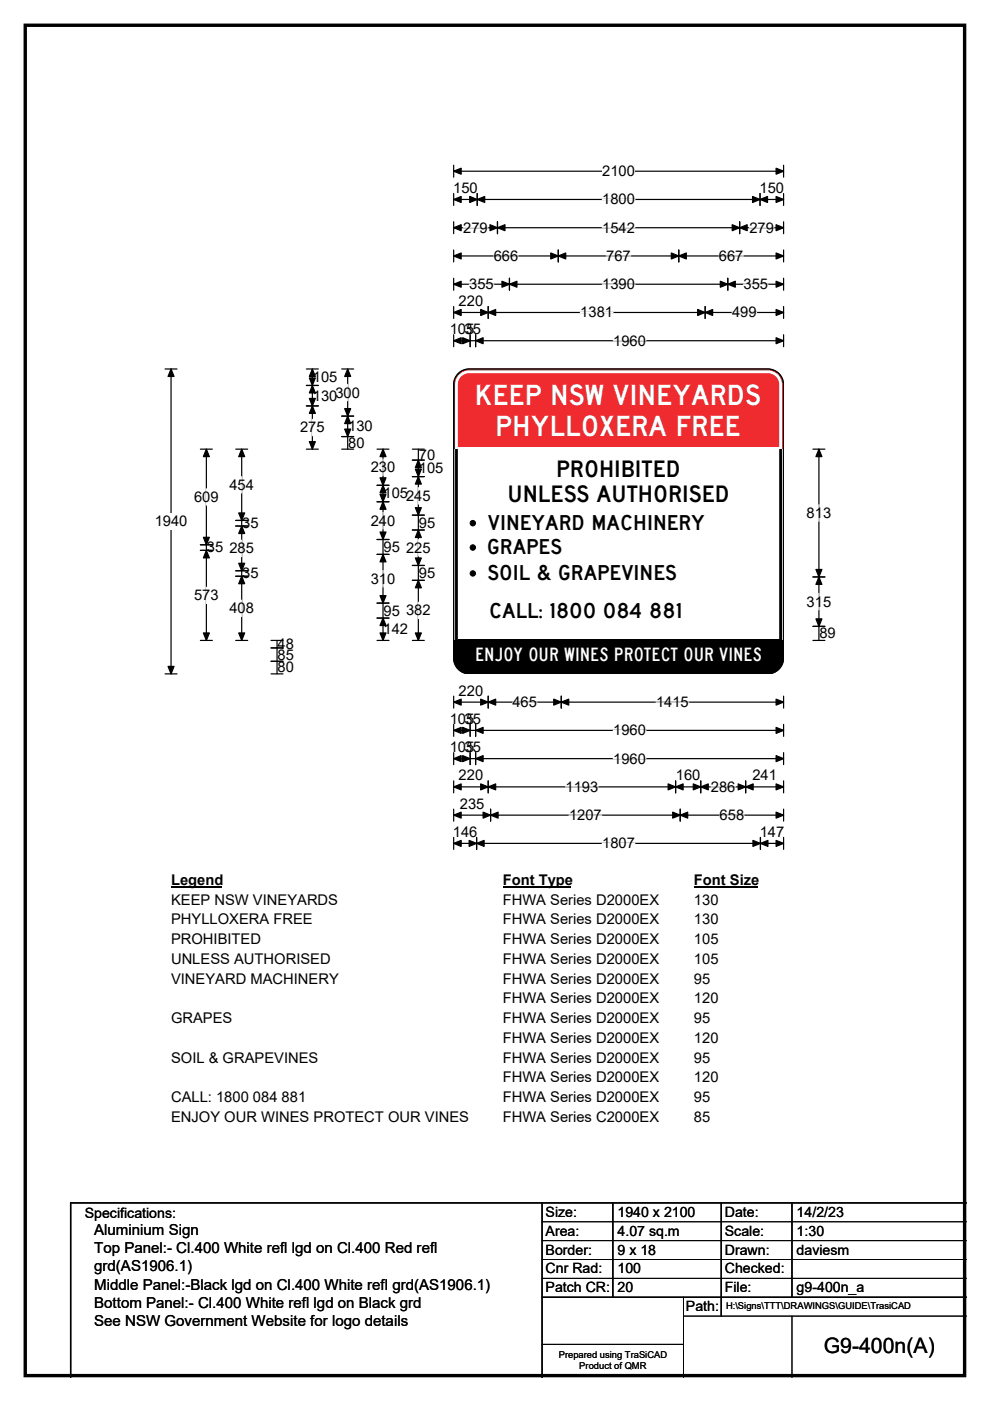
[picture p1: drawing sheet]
<svg xmlns="http://www.w3.org/2000/svg" width="210mm" height="297mm" viewBox="0 0 210 297" stroke-linecap="round" stroke-linejoin="round" font-family="sans-serif">
<path d="M5.4 5.4h199.2v286.3h-199.2z" fill="none" stroke="#000" stroke-width=".72"/>
<path d="M96.2 36.3h70M96.2 35v2.6M166.2 35v2.6" fill="none" stroke="#000" stroke-width=".25"/>
<path d="M96.2 36.3l1.6-.6v1.2zM164.6 35.7l1.6 .6-1.6 .6z" fill="#000" stroke="#000" stroke-width=".25"/>
<path d="M127.7 34.6h7v3.5h-7z" fill="#fff"/>
<g fill="none" stroke="#000" stroke-width=".25">
<path d="M96.2 42.3h70M96.2 41v2.6M96.2 47v2.6M96.2 53v2.5M96.2 59v2.5M96.2 48.3h70M96.2 54.3h70M101.2 41v2.6M105.5 47v2.6M108.1 59v2.5M118.4 53v2.5M144 53v2.5"/>
<path d="M154.4 59v2.5M156.9 47v2.6M161.2 41v2.6M166.2 41v2.6M166.2 47v2.6M166.2 53v2.5M166.2 59v2.5M35 78.2h2.5M36.3 78.2v64.7M96.2 65v2.5M96.2 71v2.5M96.2 60.3h70"/>
<path d="M96.2 66.3h70M96.2 72.2h70M99.7 71v2.5M100.9 71v2.5M103.5 65v2.5M149.6 65v2.5M166.2 65v2.5M166.2 71v2.5M35 142.9h2.5M96.2 147.6v2.5M96.2 153.6v2.5M96.2 159.6v2.5"/>
<path d="M96.2 148.9h70M96.2 154.9h70M99.7 153.6v2.5M99.7 159.6v2.5M100.9 153.6v2.5M100.9 159.6v2.5M103.5 147.6v2.5M119 147.6v2.5M166.2 147.6v2.5M166.2 153.6v2.5M166.2 159.6v2.5M96.2 165.6v2.5"/>
<path d="M96.2 171.6v2.5M96.2 177.5v2.6M96.2 160.8h70M96.2 166.8h70M96.2 172.8h70M96.2 178.8h70M101.1 177.5v2.6M103.5 165.6v2.5M104.1 171.6v2.5M143.3 165.6v2.5M144.3 171.6v2.5M148.6 165.6v2.5"/>
<path d="M158.2 165.6v2.5M161.3 177.5v2.6M166.2 165.6v2.5M166.2 171.6v2.5M166.2 177.5v2.6"/>
</g>
<g fill="#000" stroke="#000" stroke-width=".25">
<path d="M96.2 42.3l1.6-.6v1.2zM96.2 48.3l1.6-.7v1.3zM96.2 54.3l1.6-.7v1.3zM101.2 42.3l1.6-.6v1.2zM99.6 41.7l1.6 .6-1.6 .6zM105.5 48.3l1.6-.7v1.3zM103.9 47.6l1.6 .7-1.6 .6zM118.4 54.3l1.6-.7v1.3zM116.8 53.6l1.6 .7-1.6 .6zM142.4 53.6l1.6 .7-1.6 .6zM144 54.3l1.6-.7v1.3zM155.3 47.6l1.6 .7-1.6 .6z"/>
<path d="M156.9 48.3l1.6-.7v1.3zM159.6 41.7l1.6 .6-1.6 .6zM161.2 42.3l1.6-.6v1.2zM164.6 41.7l1.6 .6-1.6 .6zM164.6 47.6l1.6 .7-1.6 .6zM164.6 53.6l1.6 .7-1.6 .6zM36.3 78.2l.6 1.6h-1.3zM96.2 60.3l1.6-.7v1.3zM96.2 66.3l1.6-.7v1.3zM96.2 72.2l1.6-.6v1.3zM98.1 71.6l1.6 .6-1.6 .7zM100.9 72.2l1.6-.6v1.3z"/>
<path d="M103.5 66.3l1.6-.7v1.3zM102 65.6l1.5 .7-1.5 .6zM108.1 60.3l1.5-.7v1.3zM106.5 59.6l1.6 .7-1.6 .6zM148 65.6l1.6 .7-1.6 .6zM149.6 66.3l1.6-.7v1.3zM152.8 59.6l1.6 .7-1.6 .6zM154.4 60.3l1.6-.7v1.3zM164.6 59.6l1.6 .7-1.6 .6zM164.6 65.6l1.6 .7-1.6 .6zM164.6 71.6l1.6 .6-1.6 .7zM35.6 141.3h1.3l-.6 1.6z"/>
<path d="M96.2 148.9l1.6-.7v1.3zM96.2 154.9l1.6-.7v1.3zM98.1 154.2l1.6 .7-1.6 .6zM100.9 154.9l1.6-.7v1.3zM103.5 148.9l1.6-.7v1.3zM102 148.2l1.5 .7-1.5 .6zM117.5 148.2l1.5 .7-1.5 .6zM119 148.9l1.6-.7v1.3zM164.6 148.2l1.6 .7-1.6 .6zM164.6 154.2l1.6 .7-1.6 .6zM96.2 160.8l1.6-.6v1.3zM96.2 166.8l1.6-.6v1.3z"/>
<path d="M96.2 172.8l1.6-.6v1.3zM96.2 178.8l1.6-.6v1.3zM98.1 160.2l1.6 .6-1.6 .7zM100.9 160.8l1.6-.6v1.3zM101.1 178.8l1.6-.6v1.3zM99.5 178.2l1.6 .6-1.6 .7zM103.5 166.8l1.6-.6v1.3zM102 166.2l1.5 .6-1.5 .7zM104.1 172.8l1.5-.6v1.3zM102.5 172.2l1.6 .6-1.6 .7zM141.7 166.2l1.6 .6-1.6 .7zM143.3 166.8l1.6-.6v1.3z"/>
<path d="M142.7 172.2l1.6 .6-1.6 .7zM144.3 172.8l1.6-.6v1.3zM147 166.2l1.6 .6-1.6 .7zM148.6 166.8l1.6-.6v1.3zM156.6 166.2l1.6 .6-1.6 .7zM158.2 166.8l1.5-.6v1.3zM159.7 178.2l1.6 .6-1.6 .7zM161.3 178.8l1.6-.6v1.3zM164.6 160.2l1.6 .6-1.6 .7zM164.6 166.2l1.6 .6-1.6 .7zM164.6 172.2l1.6 .6-1.6 .7zM164.6 178.2l1.6 .6-1.6 .7z"/>
</g>
<g fill="none" stroke="#fff" stroke-width=".25">
<path d="M98.3 48.3h5.2M104.7 54.3h5.2M127.7 48.3h7M127.7 42.3h7M128.6 54.3h5.2M152.5 54.3h5.2M158.9 48.3h5.2M99.5 60.3h5.2M123.1 66.3h6.9M127.7 60.3h7M130.1 72.2h6.9M155.3 66.3h5.2"/>
<path d="M157.7 60.3h5.2M108.7 148.9h5.2M130.1 154.9h6.9M139.1 148.9h7M120 166.8h6.9M120.7 172.8h6.9M127.7 178.8h7M130.1 160.8h6.9M150.8 166.8h5.2M152.6 172.8h5.2"/>
</g>
<path d="M32.8 108.8h7v3.5h-7z" fill="#fff"/>
<g fill="none" stroke="#000" stroke-width=".25">
<path d="M65 78.2h2.5M66.3 78.2v17M72.5 78.2h2.5M73.7 78.2v17M42.5 95.2h2.5M43.8 95.2v40.6M50 95.2h2.5M51.3 95.2v40.6M65 95.2h2.5M65 81.7h2.5M65 86.1h2.5M72.5 95.2h2.5"/>
<path d="M72.5 88.2h2.5M72.5 92.6h2.5M80 95.2h2.5M81.2 95.2v40.6M87.5 95.2h2.5M87.5 97.6h2.5M88.7 95.2v40.6M172.4 95.2h2.6M173.7 95.2v40.6M42.5 115.5h2.5M42.5 116.7h2.5M50 110.3h2.5"/>
<path d="M50 111.5h2.5M80 102.9h2.5M80 106.4h2.5M80 114.4h2.5M80 117.5h2.5M87.5 101h2.5M87.5 109.2h2.5M87.5 112.4h2.5M87.5 119.9h2.5M42.5 135.8h2.5M50 135.8h2.5M50 121h2.5"/>
<path d="M50 122.2h2.5M57.5 135.8h2.5M57.5 137.4h2.5M58.8 135.8v7.1M80 135.8h2.5M80 127.9h2.5M80 131h2.5M87.5 135.8h2.5M87.5 123h2.5M172.4 135.8h2.6M172.4 122.3h2.6M172.4 132.8h2.6"/>
<path d="M57.5 140.2h2.5M57.5 142.9h2.5"/>
</g>
<g fill="#000" stroke="#000" stroke-width=".25">
<path d="M66.3 78.2l.6 1.6h-1.3zM73.7 78.2l.7 1.6h-1.3zM43.8 95.2l.6 1.6h-1.3zM51.3 95.2l.6 1.6h-1.3zM66.3 81.7l.6 1.6h-1.3zM65.6 84.5h1.3l-.6 1.6zM65.6 80.1h1.3l-.6 1.6zM66.3 86.1l.6 1.6h-1.3zM65.6 93.6h1.3l-.6 1.6zM73.7 88.2l.7 1.6h-1.3zM73.1 91h1.3l-.7 1.6zM73.1 86.6h1.3l-.7 1.6z"/>
<path d="M81.2 95.2l.7 1.6h-1.3zM88.7 97.6l.7 1.5h-1.3zM173.7 95.2l.6 1.6h-1.2zM43.1 113.9h1.3l-.6 1.6zM43.8 116.7l.6 1.6h-1.3zM50.6 108.8h1.3l-.6 1.5zM51.3 111.5l.6 1.6h-1.3zM81.2 102.9l.7 1.6h-1.3zM80.6 104.8h1.3l-.7 1.6zM80.6 101.3h1.3l-.7 1.6zM81.2 106.4l.7 1.6h-1.3zM80.6 112.8h1.3l-.7 1.6z"/>
<path d="M81.2 117.5l.7 1.6h-1.3zM88.1 99.5h1.3l-.7 1.5zM88.7 101l.7 1.6h-1.3zM88.1 107.6h1.3l-.7 1.6zM88.7 112.4l.7 1.6h-1.3zM88.1 118.3h1.3l-.7 1.6zM43.1 134.2h1.3l-.6 1.6zM50.6 119.4h1.3l-.6 1.6zM51.3 122.2l.6 1.6h-1.3zM50.6 134.2h1.3l-.6 1.6zM80.6 126.3h1.3l-.7 1.6zM81.2 131l.7 1.6h-1.3z"/>
<path d="M80.6 134.2h1.3l-.7 1.6zM88.7 123l.7 1.6h-1.3zM88.1 134.2h1.3l-.7 1.6zM173.7 122.3l.6 1.6h-1.2zM173.1 131.2h1.2l-.6 1.6zM173.1 120.7h1.2l-.6 1.6z"/>
</g>
<g fill="none" stroke="#fff" stroke-width=".25">
<path d="M66.3 88.9v3.5M73.7 81.5v3.5M81.2 97.3v3.5M43.8 103.6v3.5M51.3 101v3.5M51.3 114.5v3.5M81.2 108.6v3.5M88.7 103.4v3.5M88.7 114.4v3.5M173.7 107v3.5M43.8 124.5v3.5M51.3 127.2v3.5"/>
<path d="M81.2 120.9v3.6M88.7 127.7v3.4M173.7 125.8v3.5"/>
</g>
<path d="M36.3 184.8h10.7v3.5h-10.7z" fill="#fff"/>
<path d="M36.3 188.1h10.7" fill="none" stroke="#000" stroke-width=".32"/>
<path d="M106.6 184.8h14.5v3.5h-14.5z" fill="#fff"/>
<path d="M106.6 188.1h14.5" fill="none" stroke="#000" stroke-width=".32"/>
<path d="M147.2 184.8h13.5v3.5h-13.5z" fill="#fff"/>
<path d="M147.2 188.1h13.5" fill="none" stroke="#000" stroke-width=".32"/>
<g fill="#fff">
<path d="M36.3 189h35.2v3.5h-35.2z"/>
<path d="M106.6 189h33.1v3.5h-33.1z"/>
<path d="M147.2 189h5.2v3.5h-5.2z"/>
<path d="M36.3 193.2h29.8v3.5h-29.8z"/>
<path d="M106.6 193.2h33.1v3.5h-33.1z"/>
<path d="M147.2 193.2h5.2v3.5h-5.2z"/>
<path d="M36.3 197.4h19v3.5h-19z"/>
<path d="M106.6 197.4h33.1v3.5h-33.1z"/>
<path d="M147.2 197.4h5.2v3.5h-5.2z"/>
<path d="M36.3 201.6h33.7v3.5h-33.7z"/>
<path d="M106.6 201.6h33.1v3.5h-33.1z"/>
<path d="M147.2 201.6h5.2v3.5h-5.2z"/>
<path d="M36.3 205.8h36.2v3.5h-36.2z"/>
<path d="M106.6 205.8h33.1v3.5h-33.1z"/>
<path d="M147.2 205.8h3.5v3.5h-3.5z"/>
<path d="M106.6 210h33.1v3.4h-33.1z"/>
<path d="M147.2 210h5.2v3.4h-5.2z"/>
<path d="M36.3 214.1h12.9v3.5h-12.9z"/>
<path d="M106.6 214.1h33.1v3.5h-33.1z"/>
<path d="M147.2 214.1h3.5v3.5h-3.5z"/>
<path d="M106.6 218.3h33.1v3.5h-33.1z"/>
<path d="M147.2 218.3h5.2v3.5h-5.2z"/>
<path d="M36.3 222.5h31.1v3.5h-31.1z"/>
<path d="M106.6 222.5h33.1v3.5h-33.1z"/>
<path d="M147.2 222.5h3.5v3.5h-3.5z"/>
<path d="M106.6 226.7h33.1v3.5h-33.1z"/>
<path d="M147.2 226.7h5.2v3.5h-5.2z"/>
<path d="M36.3 230.9h28.6v3.5h-28.6z"/>
<path d="M106.6 230.9h33.1v3.5h-33.1z"/>
<path d="M147.2 230.9h3.5v3.5h-3.5z"/>
<path d="M36.3 235.1h62.8v3.5h-62.8z"/>
<path d="M106.6 235.1h33.1v3.5h-33.1z"/>
<path d="M147.2 235.1h3.5v3.5h-3.5z"/>
</g>
<path d="M97.2 79.2a3.3 3.3 0 0 1 2.3-1h63.3a3.3 3.3 0 0 1 3.4 3.4v13.7h-70v-13.7a3.3 3.3 0 0 1 1-2.4z" fill-rule="evenodd" fill="#ef2b2f" stroke="#ef2b2f" stroke-width=".21"/>
<path d="M97.1 94.9h68.2v.3h-68.2z" fill="#fff"/>
<path d="M96.8 95.3v-13.8a2.7 2.7 0 0 1 2.7-2.7h63.3a2.72 2.72 0 0 1 2.8 2.7v13.8" fill="none" stroke="#fff" stroke-width=".59"/>
<path d="M96.2 95.3v-13.7a3.3 3.3 0 0 1 3.3-3.4h63.3a3.3 3.3 0 0 1 3.4 3.4v13.7" fill="none" stroke="#000" stroke-width=".3"/>
<path d="M96.2 95.2h70v40.6h-70z" fill-rule="evenodd" fill="#fff" stroke="#fff" stroke-width=".21"/>
<path d="M97.1 95.2h68.2v.4h-68.2z" fill="#fff"/>
<path d="M97.1 135.6h68.2" fill="none" stroke="#000" stroke-width=".34"/>
<path d="M96.8 95.2v40.6M165.6 95.2v40.6M96.8 135.7v3.8a2.72 2.72 0 0 0 2.7 2.7h63.3a2.74 2.74 0 0 0 2.8-2.7v-3.8" fill="none" stroke="#000" stroke-width=".59"/>
<path d="M96.2 95.2v40.6M166.2 95.2v40.6M96.2 135.7v3.8a3.3 3.3 0 0 0 3.3 3.4h63.3a3.4 3.4 0 0 0 3.4-3.4v-3.8M97.1 135.9h68.2M115 255v37M130 255v20M153 255v24M168 255v20M205 255h-190v37M115 275h90" fill="none" stroke="#000" stroke-width=".3"/>
<g fill="#000" stroke="#000" stroke-width=".21">
<path d="M96.2 135.7h70v3.8a3.4 3.4 0 0 1-3.4 3.4h-63.3a3.3 3.3 0 0 1-3.3-3.4z" fill-rule="evenodd"/>
<circle cx="100.3" cy="110.9" r=".58"/>
<circle cx="100.3" cy="116.1" r=".58"/>
<circle cx="100.3" cy="121.6" r=".57"/>
</g>
<path d="M115 259h90M115 263h90M115 267h90M115 271h90M145 279h60M145 275v17M168 279v13M115 285h30" fill="none" stroke="#000" stroke-width=".21"/>
<g font-size="6" fill="#fff">
<text x="100.7" y="86">KEEP NSW VINEYARDS</text>
<text x="105" y="92.5">PHYLLOXERA FREE</text>
</g>
<g font-size="4.9">
<text x="118" y="101">PROHIBITED</text>
<text x="107.6" y="106.4">UNLESS AUTHORISED</text>
</g>
<text font-size="4.5" x="174.7" y="286.9">G9-400n(A)</text>
<g font-size="4.4">
<text x="103.5" y="112.4">VINEYARD MACHINERY</text>
<text x="103.3" y="117.5">GRAPES</text>
<text x="103.4" y="123">SOIL &amp; GRAPEVINES</text>
<text x="103.7" y="131">CALL: 1800 084 881</text>
</g>
<text font-size="3.9" fill="#fff" x="100.8" y="140.2">ENJOY OUR WINES PROTECT OUR VINES</text>
<g font-size="3.2">
<text x="20" y="261.9">Aluminium Sign</text>
<text x="20" y="265.7">Top Panel:- Cl.400 White refl lgd on Cl.400 Red refl</text>
<text x="20" y="269.6">grd(AS1906.1)</text>
<text x="20" y="273.4">Middle Panel:-Black lgd on Cl.400 White refl grd(AS1906.1)</text>
<text x="20" y="277.2">Bottom Panel:- Cl.400 White refl lgd on Black grd</text>
<text x="20" y="281.1">See NSW Government Website for logo details</text>
</g>
<g font-size="3.1">
<text x="96.1" y="40.9">150</text>
<text x="127.7" y="37.4">2100</text>
<text x="161.1" y="40.9">150</text>
<text x="127.7" y="43.3">1800</text>
<text x="98.3" y="49.3">279</text>
<text x="127.7" y="49.3">1542</text>
<text x="158.9" y="49.3">279</text>
<text x="104.7" y="55.3">666</text>
<text x="128.6" y="55.3">767</text>
<text x="152.5" y="55.3">667</text>
<text x="97.3" y="64.9">220</text>
<text x="99.5" y="61.3">355</text>
<text x="127.7" y="61.3">1390</text>
<text x="157.7" y="61.3">355</text>
<text x="95.4" y="70.8">105</text>
<text x="98.6" y="70.8">35</text>
<text x="123.1" y="67.3">1381</text>
<text x="155.3" y="67.3">499</text>
<text x="130.1" y="73.3">1960</text>
<text x="66.4" y="81">105</text>
<text x="66.4" y="84.9">130300</text>
<text x="63.6" y="91.7">275</text>
<text x="73.9" y="91.4">130</text>
<text x="73.9" y="95">80</text>
<text x="78.6" y="100.1">230</text>
<text x="88.8" y="100.4">105</text>
<text x="88.8" y="97.5">70</text>
<text x="41.2" y="106.4">609</text>
<text x="48.7" y="103.8">454</text>
<text x="81.3" y="105.7">105245</text>
<text x="32.8" y="111.6">1940</text>
<text x="51.4" y="112">35</text>
<text x="78.6" y="111.4">240</text>
<text x="88.8" y="111.8">95</text>
<text x="171.1" y="109.8">813</text>
<text x="43.9" y="117.1">35</text>
<text x="48.7" y="117.3">285</text>
<text x="81.3" y="117">95</text>
<text x="86.1" y="117.2">225</text>
<text x="51.4" y="122.6">35</text>
<text x="78.6" y="123.7">310</text>
<text x="88.8" y="122.5">95</text>
<text x="41.2" y="127.3">573</text>
<text x="48.7" y="130">408</text>
<text x="81.3" y="130.5">95</text>
<text x="86.1" y="130.5">382</text>
<text x="171.1" y="128.6">315</text>
<text x="58.9" y="137.6">48</text>
<text x="81.3" y="134.5">142</text>
<text x="173.8" y="135.3">89</text>
<text x="58.9" y="139.8">85</text>
<text x="58.9" y="142.6">80</text>
<text x="97.3" y="147.5">220</text>
<text x="108.7" y="149.9">465</text>
<text x="139.1" y="149.9">1415</text>
<text x="95.4" y="153.5">105</text>
<text x="98.6" y="153.5">35</text>
<text x="130.1" y="155.9">1960</text>
<text x="95.4" y="159.4">105</text>
<text x="98.6" y="159.4">35</text>
<text x="130.1" y="161.9">1960</text>
<text x="97.3" y="165.4">220</text>
<text x="120" y="167.9">1193</text>
<text x="143.4" y="165.4">160</text>
<text x="150.8" y="167.9">286</text>
<text x="159.6" y="165.4">241</text>
<text x="97.5" y="171.4">235</text>
<text x="120.7" y="173.9">1207</text>
<text x="152.6" y="173.9">658</text>
<text x="96.1" y="177.4">146</text>
<text x="127.7" y="179.9">1807</text>
<text x="161.1" y="177.4">147</text>
<text x="36.3" y="187.6">Legend</text>
<text x="36.3" y="191.8">KEEP NSW VINEYARDS</text>
<text x="106.6" y="187.6">Font Type</text>
<text x="106.6" y="191.8">FHWA Series D2000EX</text>
<text x="147.2" y="187.6">Font Size</text>
<text x="147.2" y="191.8">130</text>
<text x="36.3" y="196">PHYLLOXERA FREE</text>
<text x="106.6" y="196">FHWA Series D2000EX</text>
<text x="147.2" y="196">130</text>
<text x="36.3" y="200.2">PROHIBITED</text>
<text x="106.6" y="200.2">FHWA Series D2000EX</text>
<text x="147.2" y="200.2">105</text>
<text x="36.3" y="204.4">UNLESS AUTHORISED</text>
<text x="36.3" y="208.6">VINEYARD MACHINERY</text>
<text x="106.6" y="204.4">FHWA Series D2000EX</text>
<text x="106.6" y="208.6">FHWA Series D2000EX</text>
<text x="147.2" y="204.4">105</text>
<text x="147.2" y="208.6">95</text>
<text x="106.6" y="212.7">FHWA Series D2000EX</text>
<text x="147.2" y="212.7">120</text>
<text x="36.3" y="216.9">GRAPES</text>
<text x="106.6" y="216.9">FHWA Series D2000EX</text>
<text x="106.6" y="221.1">FHWA Series D2000EX</text>
<text x="147.2" y="216.9">95</text>
<text x="147.2" y="221.1">120</text>
<text x="36.3" y="225.3">SOIL &amp; GRAPEVINES</text>
<text x="106.6" y="225.3">FHWA Series D2000EX</text>
<text x="147.2" y="225.3">95</text>
<text x="36.3" y="233.7">CALL: 1800 084 881</text>
<text x="106.6" y="229.5">FHWA Series D2000EX</text>
<text x="106.6" y="233.7">FHWA Series D2000EX</text>
<text x="147.2" y="229.5">120</text>
<text x="147.2" y="233.7">95</text>
<text x="36.3" y="237.9">ENJOY OUR WINES PROTECT OUR VINES</text>
<text x="106.6" y="237.9">FHWA Series C2000EX</text>
<text x="147.2" y="237.9">85</text>
</g>
<g font-size="3">
<text x="115.7" y="258">Size:</text>
<text x="131" y="258">1940 x 2100</text>
<text x="153.7" y="258">Date:</text>
<text x="169" y="258">14/2/23</text>
<text x="18" y="258.2">Specifications:</text>
<text x="115.7" y="262">Area:</text>
<text x="131" y="262">4.07 sq.m</text>
<text x="153.7" y="262">Scale:</text>
<text x="169" y="262">1:30</text>
<text x="115.7" y="266">Border:</text>
<text x="115.7" y="270">Cnr Rad:</text>
<text x="131" y="266">9 x 18</text>
<text x="131" y="270">100</text>
<text x="153.7" y="266">Drawn:</text>
<text x="153.7" y="270">Checked:</text>
<text x="169" y="266">daviesm</text>
<text x="115.7" y="274">Patch CR:</text>
<text x="131" y="274">20</text>
<text x="153.7" y="274">File:</text>
<text x="169" y="274">g9-400n_a</text>
<text x="145.5" y="278">Path:</text>
</g>
<g font-size="2">
<text x="154" y="277.6">H:\Signs\TTT\DRAWINGS\GUIDE\TrasiCAD</text>
<text x="118.5" y="287.8">Prepared using TraSiCAD</text>
<text x="122.9" y="290.2">Product of QMR</text>
</g>
</svg>
